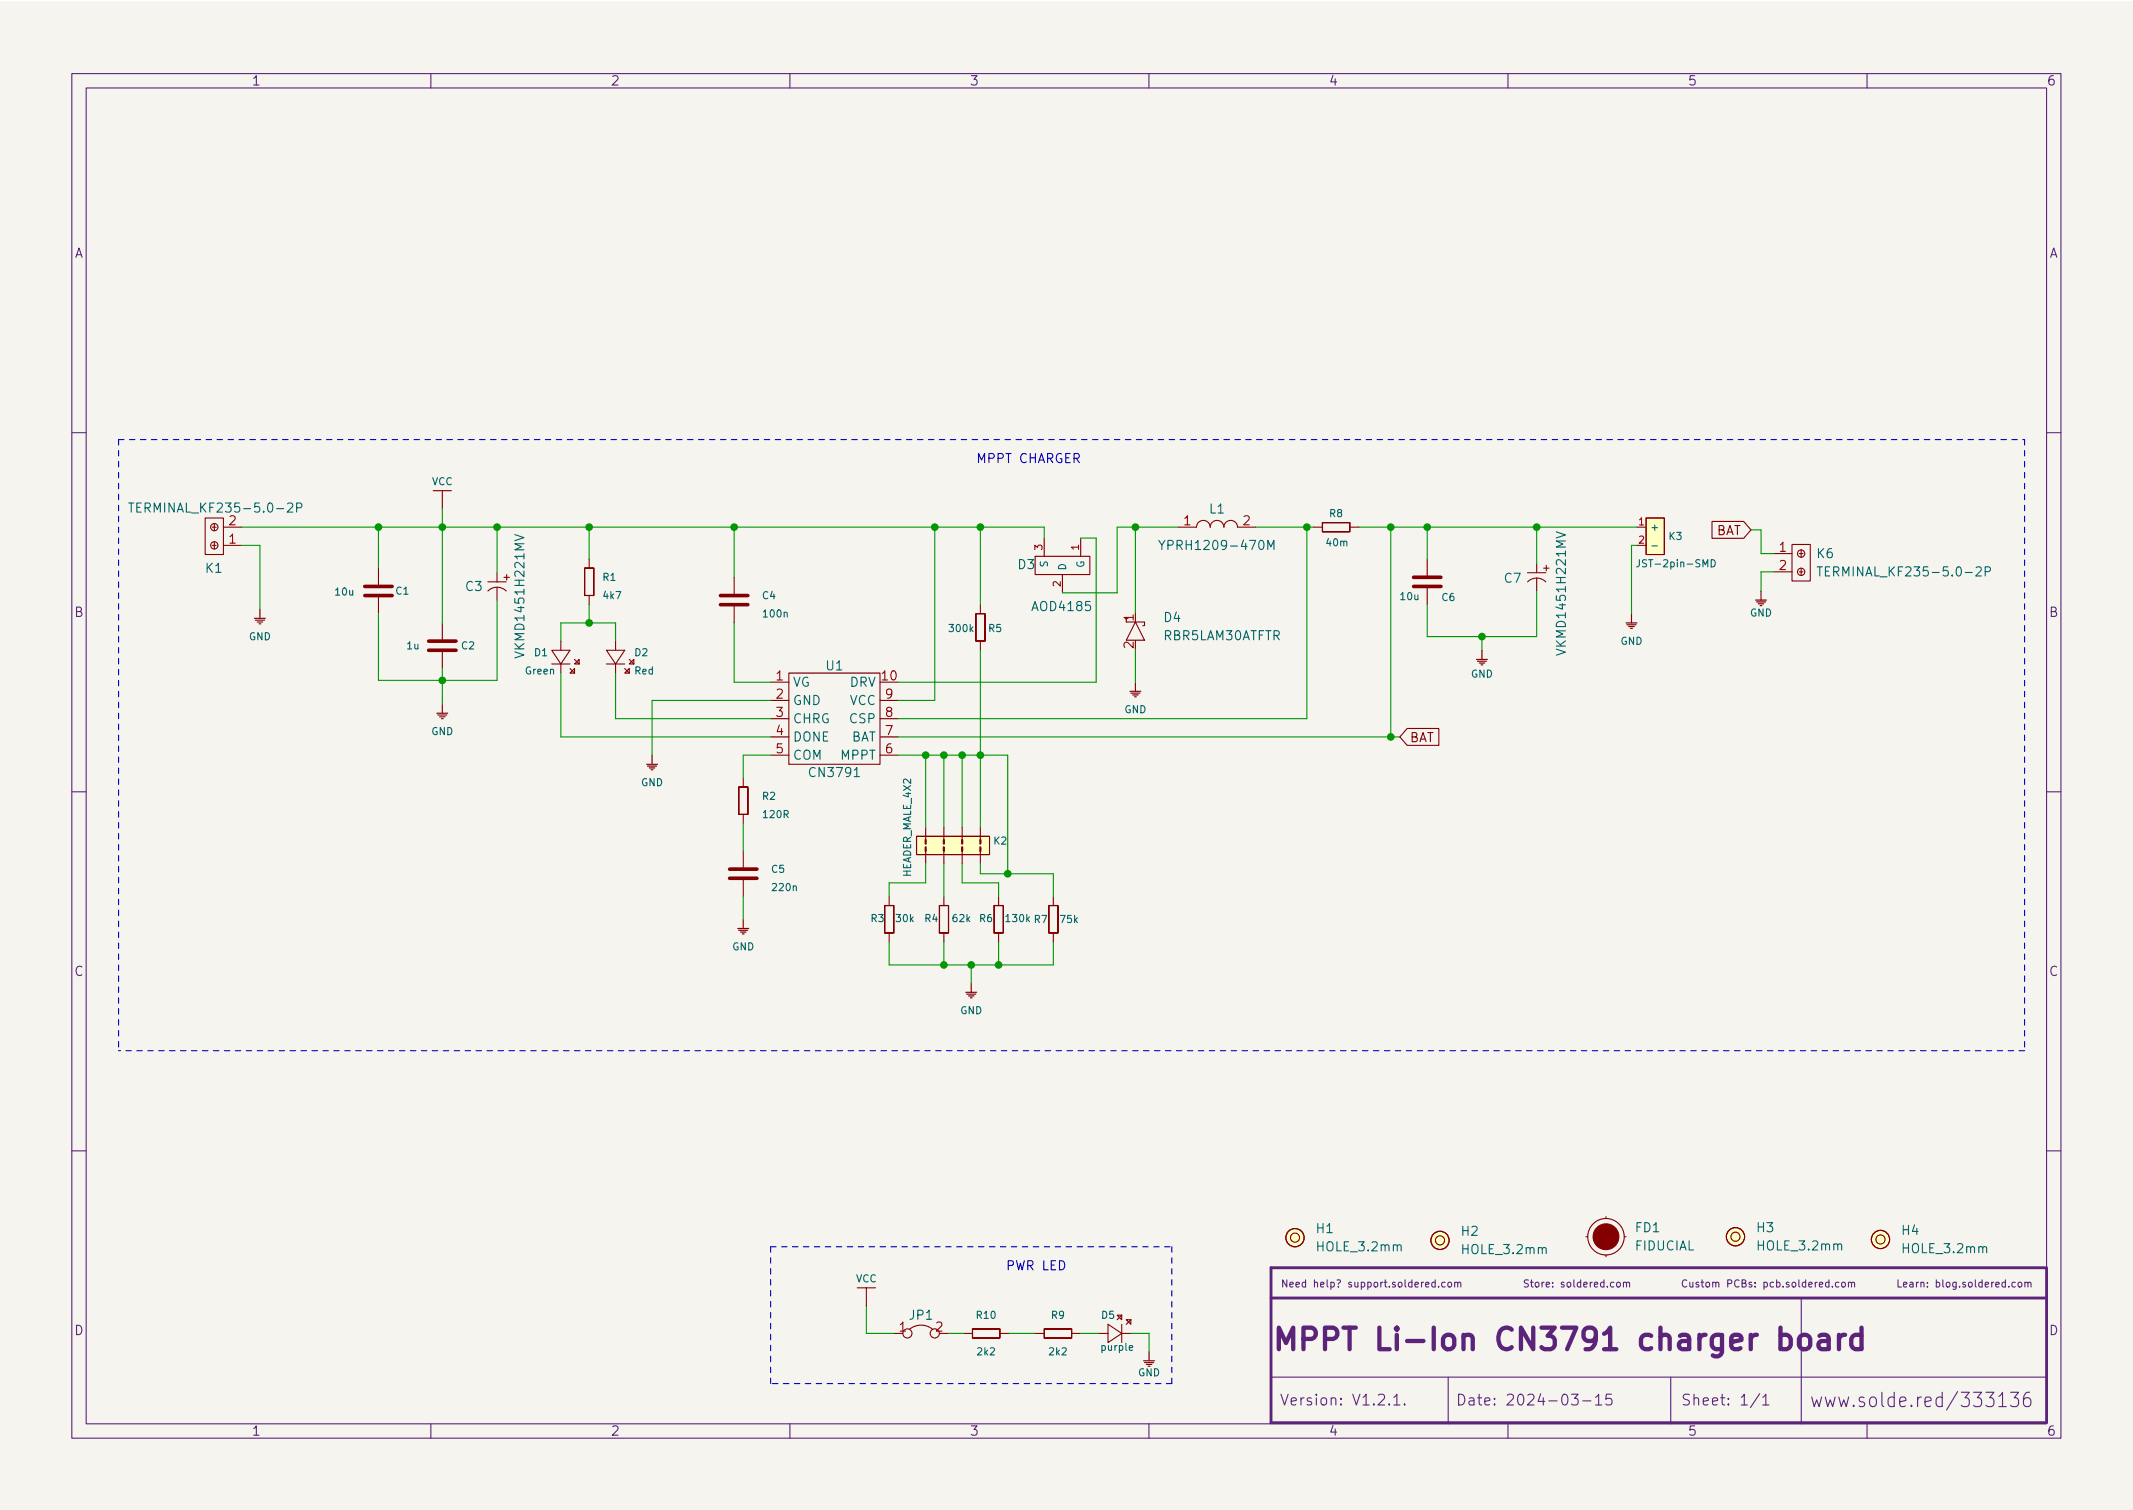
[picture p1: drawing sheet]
<svg xmlns="http://www.w3.org/2000/svg" width="297mm" height="210mm" viewBox="0 0 297 210" stroke-linecap="round" stroke-linejoin="round" font-family="sans-serif">
<path d="M0 .2h297v210.1h-297z" fill="#f5f4ef" stroke="#f5f4ef" stroke-width=".14"/>
<g fill="none" stroke="#5b2379" stroke-width=".15">
<path d="M10 10.2h277v190.1h-277zM12 12.2h273v186.1h-273zM60 10.2v2M110 10.2v2M160 10.2v2M210 10.2v2M260 10.2v2M10 60.2h2M285 60.2h2M10 110.2h2M285 110.2h2M10 160.2h2"/>
<path d="M199.9 178.6l-.3-.1-.2 .2 .1 .5h.4M199.9 178.2v1M200.3 179.1v.1M201.2 178.6l-.2-.1-.2 .2 .1 .5h.3M201.7 178.6l.3-.1 .1 .2v.3l-.1 .2h-.3l-.1-.2zM202.6 178.6l.1-.1 .3 .1v.6M202.6 178.5v.7M203 178.7l.1-.2 .3 .1v.6M225.2 178.6l.1-.1 .3 .1v.4v.2h-.3l-.1-.1zM226.1 178.6l.1-.1 .3 .1v.6M226.1 178.5v.7M226.5 178.7l.1-.2 .3 .1v.6"/>
<path d="M234.9 178.3a.47 .47 0 0 0-.7 .3 .47 .47 0 0 0 .5 .6l.2-.1M235.3 178.5l.1 .7h.2l.1-.1M235.7 178.5v.7M236.6 178.6l-.3-.1-.1 .2v.1l.4 .1v.3h-.4M236.9 178.5h.4M237 178.2v.9l.3 .1M237.6 178.6l.3-.1 .2 .2v.3l-.2 .2h-.3v-.2zM238.5 178.6l.1-.1 .3 .1v.6M238.5 178.5v.7M238.9 178.7l.2-.2 .2 .1 .1 .6M240.6 178.7h.5l.1-.2-.1-.2-.5-.1v1M242.2 178.3a.47 .47 0 0 0-.7 .3 .47 .47 0 0 0 .5 .6l.2-.1"/>
<path d="M242.6 178.7l.4-.1 .1-.1v-.2l-.5-.1v1h.4l.1-.1 .1-.2-.3-.2M243.9 178.6l-.2-.1-.1 .2v.1l.3 .1v.3h-.3M244.4 179.1v.1M244.4 178.6v.1M245.6 178.6l.3-.1 .2 .2-.1 .5h-.4M245.6 178.5v1M247 178.6l-.3-.1-.2 .2 .1 .5h.4M247.4 178.6l.3-.1 .2 .2-.1 .5h-.4M247.4 178.2v1M248.3 179.1v.1M249.1 178.6l-.2-.1-.2 .2 .1 .1 .3 .1v.3h-.4M249.6 178.6l.3-.1 .2 .2v.3l-.2 .2h-.3v-.2z"/>
<path d="M250.5 178.2v.9l.1 .1M251.5 178.6l-.3-.1-.2 .2 .1 .5h.4M251.5 178.2v1M251.9 178.9l.5-.1-.1-.2-.3-.1-.1 .2v.5h.4M252.8 178.5v.7M253.1 178.5l-.3 .2M253.4 178.9l.4-.1v-.2l-.3-.1-.1 .2v.5h.4M254.7 178.6l-.3-.1-.2 .2 .1 .5h.4M254.7 178.2v1M255.2 179.1v.1M256.1 178.6l-.3-.1-.2 .2 .1 .5h.4M256.5 178.6l.1-.1 .3 .1 .1 .4-.1 .2h-.3l-.1-.1z"/>
<path d="M257.4 178.6l.2-.1 .2 .1v.6M257.4 178.5v.7M257.8 178.7l.2-.2 .2 .1 .1 .6M280.6 178.6l-.2-.1-.2 .2 .1 .5h.3M281.1 178.6l.1-.1 .3 .1 .1 .4-.1 .2h-.3l-.1-.1zM282 178.6l.1-.1 .3 .1v.6M282 178.5v.7M282.4 178.7l.2-.2 .2 .1v.6M285 160.2h2M60 198.3v2M110 198.3v2M160 198.3v2"/>
<path d="M177 191.8h108M194.1 194.6l.4-.5v1.5M194.1 195.6h.9M195.6 195.5l.1 .1h-.1h-.1l.1-.1v.1M201.7 191.8v6.5M210 198.3v2M218.8 194.1h1l-.5 .6a.41 .41 0 0 1 .5 .3v.3l-.2 .3h-.5l-.3-.1M220.4 195.1h1.2M222.2 194.6l.4-.5v1.5M222.2 195.6h.9M224.4 194.1h-.7l-.1 .7 .2-.1 .5 .1 .2 .2-.1 .5-.2 .1h-.4l-.2-.1M232.7 191.8v6.5"/>
<path d="M245.1 194.1l-1.3 1.9M245.5 194.6l.4-.5v1.5M245.5 195.6h.8M250.8 180.7v17.6M260 198.3v2M270.5 194.6l-.5-.1-.4 .4v.6l.2 .3 .2 .1 .5-.1M270.5 193.9v2M272.6 193.8l-1.5 2.5M282.6 193.9a.74 .74 0 0 0-.8 .8v.8l.2 .3 .5 .1 .2-.2 .1-.7-.2-.3-.5-.1-.3 .4"/>
</g>
<path d="M247.9 186l.3-.1h.6l.3 .1 .3 .4v.9l-.3 .4-.3 .2h-.6l-.3-.2M250.8 186a.81 .81 0 0 1 1.3 .4v.9a.81 .81 0 0 1-.8 .6 .81 .81 0 0 1-.8-.6v-.9zM253.4 186l.3-.1h.5l.3 .1 .2 .3v1.6M254.7 186.6l-.3 .1h-.7a.59 .59 0 0 0-.5 .6 .59 .59 0 0 0 .5 .6h.7l.3-.2M256.1 185.9v2M256.9 185.9a.77 .77 0 0 0-.8 .5M259.2 186l-.3-.1h-.5l-.3 .1-.3 .4v.9l.3 .4 .3 .2h.5l.3-.2M259.2 184.9v3" fill="none" stroke="#5b2379" stroke-width=".6"/>
<path d="M284.8 176.5h-107.8v21.6h107.9M285 176.5v21.6M177 180.7h108" fill="none" stroke="#5b2379" stroke-width=".4"/>
<g fill="none" stroke="#840000" stroke-width=".15">
<path d="M28.6 72.1h2.5v5.1h-2.5zM29.6 73.4h.5M29.6 75.9h.5M29.8 72.9v1M29.8 75.4v1M31.1 73.4h2.6M31.1 75.9h2.6M52.7 79.1v2.6M60.3 68.3h2.6M61.6 68.3v2.6M69.2 79.8v1.2M81.4 79.1v3.8z"/>
<path d="M81.4 79.1h1.3zM82 77.8v1.3M82.7 79.1v3.8zM144.1 77.5h7.7v2.5h-7.7zM145.4 74.9v2.6M150.5 74.9v2.6M164.1 73.4h2.5a.95 .95 0 0 1 1-.9 .95 .95 0 0 1 .9 .9 .95 .95 0 0 1 1-.9 .95 .95 0 0 1 .9 .9 .95 .95 0 0 1 1-.9 .95 .95 0 0 1 .9 .9h2.6M182.9 73.4h1.2M184.1 74l3.9 .1zM184.1 72.8l.1 1.2zM184.1 72.8h3.9zM188 72.8v1.2z"/>
<path d="M188 73.4h1.2M198.8 77.8v2.6M212.7 79.8h2.6M214 78.5v1.3M228 73.4h1.2M229.2 72.1h2.6v5.1h-2.6zM238.4 72.6h4.4l1 1.2-1 1.2h-4.4zM247 79.6h2.6M247 77.1h2.6M249.6 75.8h2.5v5.1h-2.5zM250.6 79.6h.5M250.6 77.1h.5"/>
<path d="M250.8 76.6v1M250.8 79.1v1M52.7 82.9v2.6M61.6 86.7v2.6M61.6 90.5v2.6M67.9 82.3a1.8 1.8 0 0 1 2.6 0M67.9 81h2.6M69.2 81.8v1.8M76.8 90.5h2.6l-1.3 2zM76.8 92.5h2.6M78.1 89.3v1.2M78.1 92.5v1.2"/>
<path d="M79.4 93.7l.6-.6v.6zM79.4 93.1l.6 .6M80 92.5l.6-.7v.7zM80 91.8l.6 .7M81.4 82.9h1.3zM82 82.9v1.3M84.5 90.5h2.5l-1.3 2zM84.5 92.5h2.5M85.7 89.3v1.2M85.7 92.5v1.2M87 93.7l.6-.6v.6zM87 93.1l.6 .6"/>
<path d="M87.6 92.5l.7-.7v.7zM87.6 91.8l.7 .7M102.2 80.4v2.5M102.2 84.2v2.5M107.3 95h2.6M107.3 97.5h2.6M109.9 93.7h12.7v12.7h-12.7zM122.6 97.5h2.5M135.9 89.2l1.3 .1zM135.9 85.5v3.8zM135.9 85.4l1.3 .1zM136.5 84.2v1.3"/>
<path d="M136.5 89.3v1.2M137.2 85.5v3.8zM148 80v2.5M156.8 86.6h2.6v.5h-.3M158.1 86.6l1.3 2.5h-2.6zM198.8 81.7v2.5M212.7 81a1.8 1.8 0 0 1 2.6 0M214 80.5v1.8M102.9 113.4h1.2zM102.9 109.6v3.8zM102.9 109.6h1.2zM103.5 108.3v1.3"/>
<path d="M103.5 113.4v1.3M103.5 118.5v2.5M104.1 109.6l.1 3.8zM107.3 100.1h2.6M107.3 102.6h2.6M107.3 105.2h2.6M122.6 100.1h2.5M122.6 102.6h2.5M122.6 105.2h2.5M127.6 116.5h10.2v2.5h-10.2zM128.9 115.2v1.9M128.9 118.4v1.9"/>
<path d="M131.4 115.2v1.9M131.4 118.4v1.9M134 115.2v1.9M134 118.4v1.9M136.5 115.2v1.9M136.5 118.4v1.9M196 101.4h4.4v2.4h-4.4l-1.1-1.2zM103.5 122.3v2.5M123.2 129.9h1.3zM123.2 126.1v3.8zM123.2 126.1h1.3zM123.8 124.8v1.3"/>
<path d="M123.8 129.9v1.3M124.5 126.1v3.8zM130.8 129.9h1.3zM130.8 126.1v3.8zM130.8 126.1h1.3zM131.4 124.8v1.3M131.4 129.9v1.3M132.1 126.1v3.8zM138.4 129.9h1.3zM138.4 126.1l.1 3.8zM138.4 126.1h1.3zM139.1 124.8v1.3"/>
<path d="M139.1 129.9v1.3M139.7 126.1v3.8zM146 129.9h1.3zM146 126.1l.1 3.8zM146 126.1h1.3zM146.7 124.8v1.3M146.7 129.9v1.3M147.3 126.1v3.8zM119.4 179.3h2.5M120.6 179.3v2.6M220.9 172.2h.2M223.6 169.4v.3"/>
<path d="M223.6 174.7v.3M226.2 172.2h.2M124.5 185.7h1.2M129.9 185.1a2.55 2.55 0 0 0-3.2 0M130.8 185.7h1.3M134.1 185.7h1.3M135.4 186.3h3.8zM135.4 185v1.3zM135.4 185l3.8 .1zM139.2 185v1.3zM139.2 185.7h1.3M144.1 185.7h1.3"/>
<path d="M145.4 186.3h3.8zM145.4 185v1.3zM145.4 185l3.8 .1zM149.2 185l.1 1.3zM149.2 185.7h1.3M153 185.7h1.3M154.3 184.4l1.9 1.3-1.9 1.2zM155.6 183.1h.6v.7zM156.2 185.7h1.3M156.2 183.1l-.6 .7M156.2 184.4v2.5M156.8 183.8h.7v.6z"/>
<path d="M157.5 183.8l-.7 .6"/>
<circle cx="29.8" cy="73.4" r=".51"/>
<circle cx="29.8" cy="75.9" r=".51"/>
<circle cx="250.8" cy="79.6" r=".51"/>
<circle cx="250.8" cy="77.1" r=".51"/>
<circle cx="180.3" cy="172.3" r=".63"/>
<circle cx="180.3" cy="172.3" r="1.27"/>
<circle cx="200.5" cy="172.7" r=".63"/>
<circle cx="200.5" cy="172.7" r="1.27"/>
<circle cx="223.6" cy="172.2" r="2.54"/>
<circle cx="241.7" cy="172.2" r=".63"/>
<circle cx="241.7" cy="172.2" r="1.27"/>
<circle cx="261.9" cy="172.6" r=".63"/>
<circle cx="261.9" cy="172.6" r="1.27"/>
<circle cx="126.4" cy="185.7" r=".63"/>
<circle cx="130.2" cy="185.7" r=".63"/>
</g>
<g fill="none" stroke="#006464" stroke-width=".15">
<path d="M17.9 70h.7M18.3 70v1.3M41.3 70.7l.6-.1 .1-.1v-.3l-.2-.2h-.5v1.3M71.7 74.4l1.3 .5-1.3 .4M161.4 75.2l.4 .7 .4-.7M161.8 75.9v.6M176.6 76.5v-1.3l.4 1 .4-1v1.3M216.7 74.1l1.3 .4-1.3 .4M228.3 77.9v.7a.32 .32 0 0 1-.4 .3M230.1 76h.7M238.3 77.9a.51 .51 0 0 1 .6 .5 .51 .51 0 0 1-.6 .5zM253.1 78.9h.7"/>
<path d="M253.4 78.9v1.3M276.5 79.6l.6-.1 .1-.1-.1-.4-.2-.1h-.4v1.3"/>
</g>
<g fill="none" stroke="#840000" stroke-width=".16">
<path d="M35.4 86.1h1.6M35.6 86.4h1.2M35.8 86.6h.8M36.1 86.9h.2M36.2 84.8v1.3M60.8 99.3h1.6M61 99.6h1.2M61.2 99.8h.8M61.6 98v1.3M157.4 96.3h1.5M157.5 96.5h1.2M157.7 96.8h.8"/>
<path d="M158 97h.2M158.1 95v1.3M205.6 91.8h1.5M205.7 92.1h1.3M206 92.3h.8M206.2 92.6h.3M206.4 90.5v1.3M226.4 86.7h1.6M226.6 87h1.2M226.8 87.2h.8M227.1 87.5h.2M227.2 85.5v1.2"/>
<path d="M244.5 83.6h1.5M244.6 83.8h1.3M244.9 84.1h.7M245.1 84.3h.3M245.2 82.3v1.3M61.5 100.1h.2M90 106.4h1.6M90.2 106.7h1.2M90.4 106.9h.8M90.7 107.2h.2M90.8 105.2v1.2M102.7 129.3h1.6"/>
<path d="M102.9 129.5h1.2M103.1 129.8h.8M103.4 130h.2M103.5 128v1.3M134.5 138.2h1.5M134.6 138.4h1.3M134.9 138.7h.7M135.1 138.9h.3M135.3 136.9v1.3M159.3 189.5h1.5M159.4 189.7h1.3M159.6 190h.8"/>
<path d="M160 188.2v1.3"/>
</g>
<path d="M50.8 82.9h3.8M50.8 81.7h3.8M59.7 90.5h3.8M59.7 89.3h3.8M100.3 84.2h3.8M100.3 82.9h3.8M196.8 81.7h3.9M196.8 80.4h3.9M101.6 122.3h3.8M101.6 121h3.8" fill="none" stroke="#840000" stroke-width=".5"/>
<g fill="#ffffc2" stroke="#ffffc2" stroke-width=".14">
<path d="M229.2 72.1h2.6v5.1h-2.6z"/>
<path d="M127.6 116.5h10.2v2.5h-10.2z"/>
<circle cx="261.9" cy="172.6" r="1.27"/>
<circle cx="241.7" cy="172.2" r="1.27"/>
<circle cx="200.5" cy="172.7" r="1.27"/>
<circle cx="180.3" cy="172.3" r="1.27"/>
</g>
<circle cx="223.6" cy="172.2" r="1.8" fill="#840000" stroke="#840000" stroke-width=".15"/>
<path d="M128.9 117v.5M128.9 118v.5M131.4 117v.5M131.4 118v.5M134 117v.5M134 118v.5M136.5 117v.5M136.5 118v.5" fill="none" stroke="#840000" stroke-width=".3"/>
<path d="M16.5 61.2v85.1M16.5 61.2h265.4M281.9 61.2v85.1M281.9 146.3h-265.4M107.3 173.6h55.9M107.3 173.6v19.1M163.2 173.6v19.1M163.2 192.7h-55.9" fill="none" stroke="#0000c2" stroke-width=".15" stroke-dasharray=".8 .8"/>
<g fill="none" stroke="#009600" stroke-width=".15">
<path d="M33.7 73.4h111.7v1.5M33.7 75.9h2.5v8.9M52.7 73.4v5.7M61.6 70.9v15.8M69.2 73.4v6.4M82 73.4v4.4M102.2 73.4v7M130.2 73.4v24.1h-5.1M136.5 73.4v10.8M150.5 74.9h2.2v20.1h-27.6M158.1 73.4v11.9M164.1 73.4h-8.5v9.1h-7.6"/>
<path d="M174.9 73.4h8M182 73.4v26.7h-56.9M189.2 73.4h38.8M193.7 73.4v29.2M198.8 73.4v4.4M214 73.4v5.1M228 75.9h-.8v9.6M243.8 73.8h1.4v3.3h1.8M247 79.6h-1.8v2.7M61.6 93.1v4.9M69.2 83.6v11.1h-16.5v-9.2M78.1 89.3v-2.6h7.6v2.6"/>
<path d="M78.1 93.7v8.9h29.2M82 84.2v2.5M85.7 93.7v6.4h21.6M102.2 86.7v8.3h5.1M107.3 97.5h-16.5v7.7M136.5 90.5v24.7M158.1 90.4v4.6M206.4 88.6v1.9M214 82.3v6.3h-15.2v-4.4M103.5 114.7v3.8M107.3 105.2h-3.8v3.1M125.1 105.2h15.2v16.5"/>
<path d="M125.1 102.6h69.8M128.9 105.2v10M131.4 105.2v10M134 105.2v10M103.5 124.8v3.2M123.8 131.2v3.2h22.9v-3.2M128.9 120.3v2.6h-5.1v1.9M131.4 120.3v4.5M131.4 131.2v3.2M134 120.3v2.6h5.1v1.9M135.3 134.4v2.5M136.5 120.3v1.4h10.2v3.1"/>
<path d="M139.1 131.2v3.2M120.6 181.9v3.8h3.9M132.1 185.7h2M140.5 185.7h3.6M150.5 185.7h2.5M157.5 185.7h2.5v2.5"/>
</g>
<g fill="#009600" stroke="#009600" stroke-width=".15">
<circle cx="198.8" cy="73.4" r=".46"/>
<circle cx="193.7" cy="73.4" r=".46"/>
<circle cx="214" cy="73.4" r=".46"/>
<circle cx="193.7" cy="102.6" r=".46"/>
<circle cx="206.4" cy="88.6" r=".46"/>
<circle cx="52.7" cy="73.4" r=".46"/>
<circle cx="61.6" cy="73.4" r=".46"/>
<circle cx="69.2" cy="73.4" r=".46"/>
<circle cx="82" cy="73.4" r=".46"/>
<circle cx="61.6" cy="94.7" r=".46"/>
<circle cx="82" cy="86.7" r=".46"/>
<circle cx="135.3" cy="134.4" r=".46"/>
<circle cx="102.2" cy="73.4" r=".46"/>
<circle cx="130.2" cy="73.4" r=".46"/>
<circle cx="136.5" cy="105.2" r=".46"/>
<circle cx="136.5" cy="73.4" r=".46"/>
<circle cx="158.1" cy="73.4" r=".46"/>
<circle cx="131.4" cy="105.2" r=".46"/>
<circle cx="134" cy="105.2" r=".46"/>
<circle cx="182" cy="73.4" r=".46"/>
<circle cx="139.1" cy="134.4" r=".46"/>
<circle cx="140.3" cy="121.7" r=".46"/>
<circle cx="128.9" cy="105.2" r=".46"/>
<circle cx="131.4" cy="134.4" r=".46"/>
</g>
<text font-size="4.2" fill="#5b2379" x="177" y="188">MPPT Li-Ion CN3791 charger board</text>
<g font-size="2.8" fill="#5b2379">
<text x="252" y="196">www.solde.red/</text>
<text x="272.8" y="196">333136</text>
</g>
<g font-size="2.1" fill="#5b2379">
<text x="178.2" y="195.7">Version: V1.2.1.</text>
<text x="202.7" y="195.7">Date: 2024-03-15</text>
<text x="234" y="195.7">Sheet: 1/1</text>
</g>
<g font-size="1.8" fill="#5b2379">
<text x="35" y="11.9">1</text>
<text x="85" y="11.9">2</text>
<text x="135" y="11.9">3</text>
<text x="185" y="11.9">4</text>
<text x="235" y="11.9">5</text>
<text x="285" y="11.9">6</text>
<text x="10.3" y="35.9">A</text>
<text x="285.3" y="35.9">A</text>
<text x="10.3" y="85.9">B</text>
<text x="285.3" y="85.9">B</text>
<text x="10.3" y="135.9">C</text>
<text x="285.3" y="135.9">C</text>
<text x="10.3" y="185.9">D</text>
<text x="285.3" y="185.9">D</text>
<text x="35" y="199.9">1</text>
<text x="85" y="199.9">2</text>
<text x="135" y="199.9">3</text>
<text x="185" y="199.9">4</text>
<text x="235" y="199.9">5</text>
<text x="285" y="199.9">6</text>
</g>
<g font-size="1.8" fill="#0000c2">
<text x="135.9" y="64.5">MPPT CHARGER</text>
<text x="140.4" y="176.9">PWR LED</text>
</g>
<g font-size="1.8" fill="#006464">
<text x="19.4" y="71.4">TERMINAL_KF235-5.0-2P</text>
<text x="168.4" y="71.5">L1</text>
<text x="162.6" y="76.6">YPRH1209-470M</text>
<text x="253" y="77.7">K6</text>
<text x="28.7" y="79.8">K1</text>
<text x="64.9" y="82.3">C3</text>
<text x="141.8" y="79.2">D3</text>
<text x="209.5" y="81.1">C7</text>
<text x="254.6" y="80.3">TERMINAL_KF235-5.0-2P</text>
<text x="143.9" y="85.1">AOD4185</text>
<text x="162" y="89.1">RBR5LAM30ATFTR</text>
<text x="162.1" y="86.6">D4</text>
<text x="73" y="91" transform="rotate(-90 73 91)">VKMD1451H221MV</text>
<text x="110.4" y="95.6">VG</text>
<text x="115.1" y="93.3">U1</text>
<text x="118.3" y="95.6">DRV</text>
<text x="218.1" y="90.7" transform="rotate(-90 218.1 90.7)">VKMD1451H221MV</text>
<text x="110.4" y="98.2">GND</text>
<text x="110.4" y="100.7">CHRG</text>
<text x="118.3" y="98.2">VCC</text>
<text x="118.4" y="100.7">CSP</text>
<text x="110.4" y="103.2">DONE</text>
<text x="110.4" y="105.8">COM</text>
<text x="117.1" y="105.8">MPPT</text>
<text x="118.4" y="103.2">BAT</text>
<text x="113" y="108.2">CN3791</text>
<text x="183.4" y="171.7">H1</text>
<text x="203.5" y="172.1">H2</text>
<text x="227.8" y="171.6">FD1</text>
<text x="244.7" y="171.6">H3</text>
<text x="264.9" y="172">H4</text>
<text x="183.6" y="174.2">HOLE_3.2mm</text>
<text x="203.8" y="174.6">HOLE_3.2mm</text>
<text x="227.7" y="174.1">FIDUCIAL</text>
<text x="244.9" y="174.1">HOLE_3.2mm</text>
<text x="265.1" y="174.5">HOLE_3.2mm</text>
<text x="126.7" y="183.8">JP1</text>
</g>
<g font-size="1.8" fill="#a90000">
<text x="31.9" y="75.7">1</text>
<text x="31.9" y="73.1">2</text>
<text x="164.9" y="73.1">1</text>
<text x="173.1" y="73.1">2</text>
<text x="247.8" y="76.8">1</text>
<text x="247.8" y="79.4">2</text>
<text x="157.9" y="86.5" transform="rotate(-90 157.9 86.5)">1</text>
<text x="108.1" y="94.7">1</text>
<text x="122.8" y="94.7">10</text>
<text x="157.9" y="90.3" transform="rotate(-90 157.9 90.3)">2</text>
<text x="108.1" y="97.3">2</text>
<text x="108.1" y="99.8">3</text>
<text x="123.3" y="99.8">8</text>
<text x="123.3" y="97.3">9</text>
<text x="108.1" y="102.4">4</text>
<text x="108.1" y="104.9">5</text>
<text x="123.3" y="104.9">6</text>
<text x="123.3" y="102.4">7</text>
<text x="125.2" y="185.4">1</text>
<text x="130.3" y="185.4">2</text>
</g>
<g font-size="1.8" fill="#840000">
<text x="238.9" y="74.5">BAT</text>
<text x="196.3" y="103.3">BAT</text>
</g>
<g font-size="1.4" fill="#006464">
<text x="60.1" y="67.6">VCC</text>
<text x="185.2" y="72">R8</text>
<text x="184.8" y="76.1">40m</text>
<text x="229.7" y="73.9">+</text>
<text x="232.4" y="75.2">K3</text>
<text x="46.7" y="82.9">10u</text>
<text x="55.1" y="82.8">C1</text>
<text x="84" y="80.9">R1</text>
<text x="84.1" y="83.4">4k7</text>
<text x="106.2" y="83.4">C4</text>
<text x="145.9" y="78.9" transform="rotate(-90 145.9 78.9)">S</text>
<text x="148.5" y="79.5" transform="rotate(-90 148.5 79.5)">D</text>
<text x="151" y="79.1" transform="rotate(-90 151 79.1)">G</text>
<text x="195.1" y="83.6">10u</text>
<text x="200.8" y="83.7">C6</text>
<text x="228.7" y="79">JST-2pin-SMD</text>
<text x="34.6" y="89.1">GND</text>
<text x="106.4" y="86">100n</text>
<text x="132.3" y="88">300k</text>
<text x="137.7" y="88">R5</text>
<text x="225.7" y="89.8">GND</text>
<text x="243.7" y="85.8">GND</text>
<text x="56.7" y="90.4">1u</text>
<text x="64.3" y="90.4">C2</text>
<text x="73.2" y="93.9">Green</text>
<text x="74.4" y="91.4">D1</text>
<text x="88.4" y="93.9">Red</text>
<text x="88.4" y="91.4">D2</text>
<text x="204.8" y="94.3">GND</text>
<text x="156.6" y="99.3">GND</text>
<text x="60" y="102.3">GND</text>
<text x="89.3" y="109.5">GND</text>
<text x="106.2" y="111.4">R2</text>
<text x="106.4" y="113.9">120R</text>
<text x="138.4" y="117.6">K2</text>
<text x="107.5" y="121.5">C5</text>
<text x="107.7" y="124.1">220n</text>
<text x="126.9" y="122.1" transform="rotate(-90 126.9 122.1)">HEADER_MALE_4X2</text>
<text x="121.3" y="128.4">R3</text>
<text x="124.8" y="128.4">30k</text>
<text x="128.8" y="128.4">R4</text>
<text x="132.7" y="128.4">62k</text>
<text x="136.4" y="128.4">R6</text>
<text x="140.2" y="128.4">130k R7</text>
<text x="147.7" y="128.5">75k</text>
<text x="102" y="132.3">GND</text>
<text x="133.7" y="141.2">GND</text>
<text x="119.2" y="178.5">VCC</text>
<text x="136" y="183.6">R10</text>
<text x="146.4" y="183.6">R9</text>
<text x="153.4" y="183.6">D5</text>
<text x="136.2" y="188.7">2k2</text>
<text x="146.2" y="188.7">2k2</text>
<text x="153.4" y="188.1">purple</text>
<text x="158.5" y="191.6">GND</text>
</g>
<g font-size="1.4" fill="#a90000">
<text x="145.2" y="76.6" transform="rotate(-90 145.2 76.6)">3</text>
<text x="150.2" y="76.6" transform="rotate(-90 150.2 76.6)">1</text>
<text x="228.2" y="73.1">1</text>
<text x="228.2" y="75.7">2</text>
<text x="147.7" y="81.7" transform="rotate(-90 147.7 81.7)">2</text>
</g>
<g font-size="1.4" fill="#840000">
<text x="71" y="80.8" transform="rotate(-90 71 80.8)">+</text>
<text x="215.8" y="79.5" transform="rotate(-90 215.8 79.5)">+</text>
</g>
<g font-size="1.4" fill="#5b2379">
<text x="178.3" y="179.3">Need help? support.soldered.com</text>
<text x="212" y="179.3">Store: soldered.com</text>
<text x="264" y="179.3">Learn: blog.soldered.com</text>
</g>
</svg>
